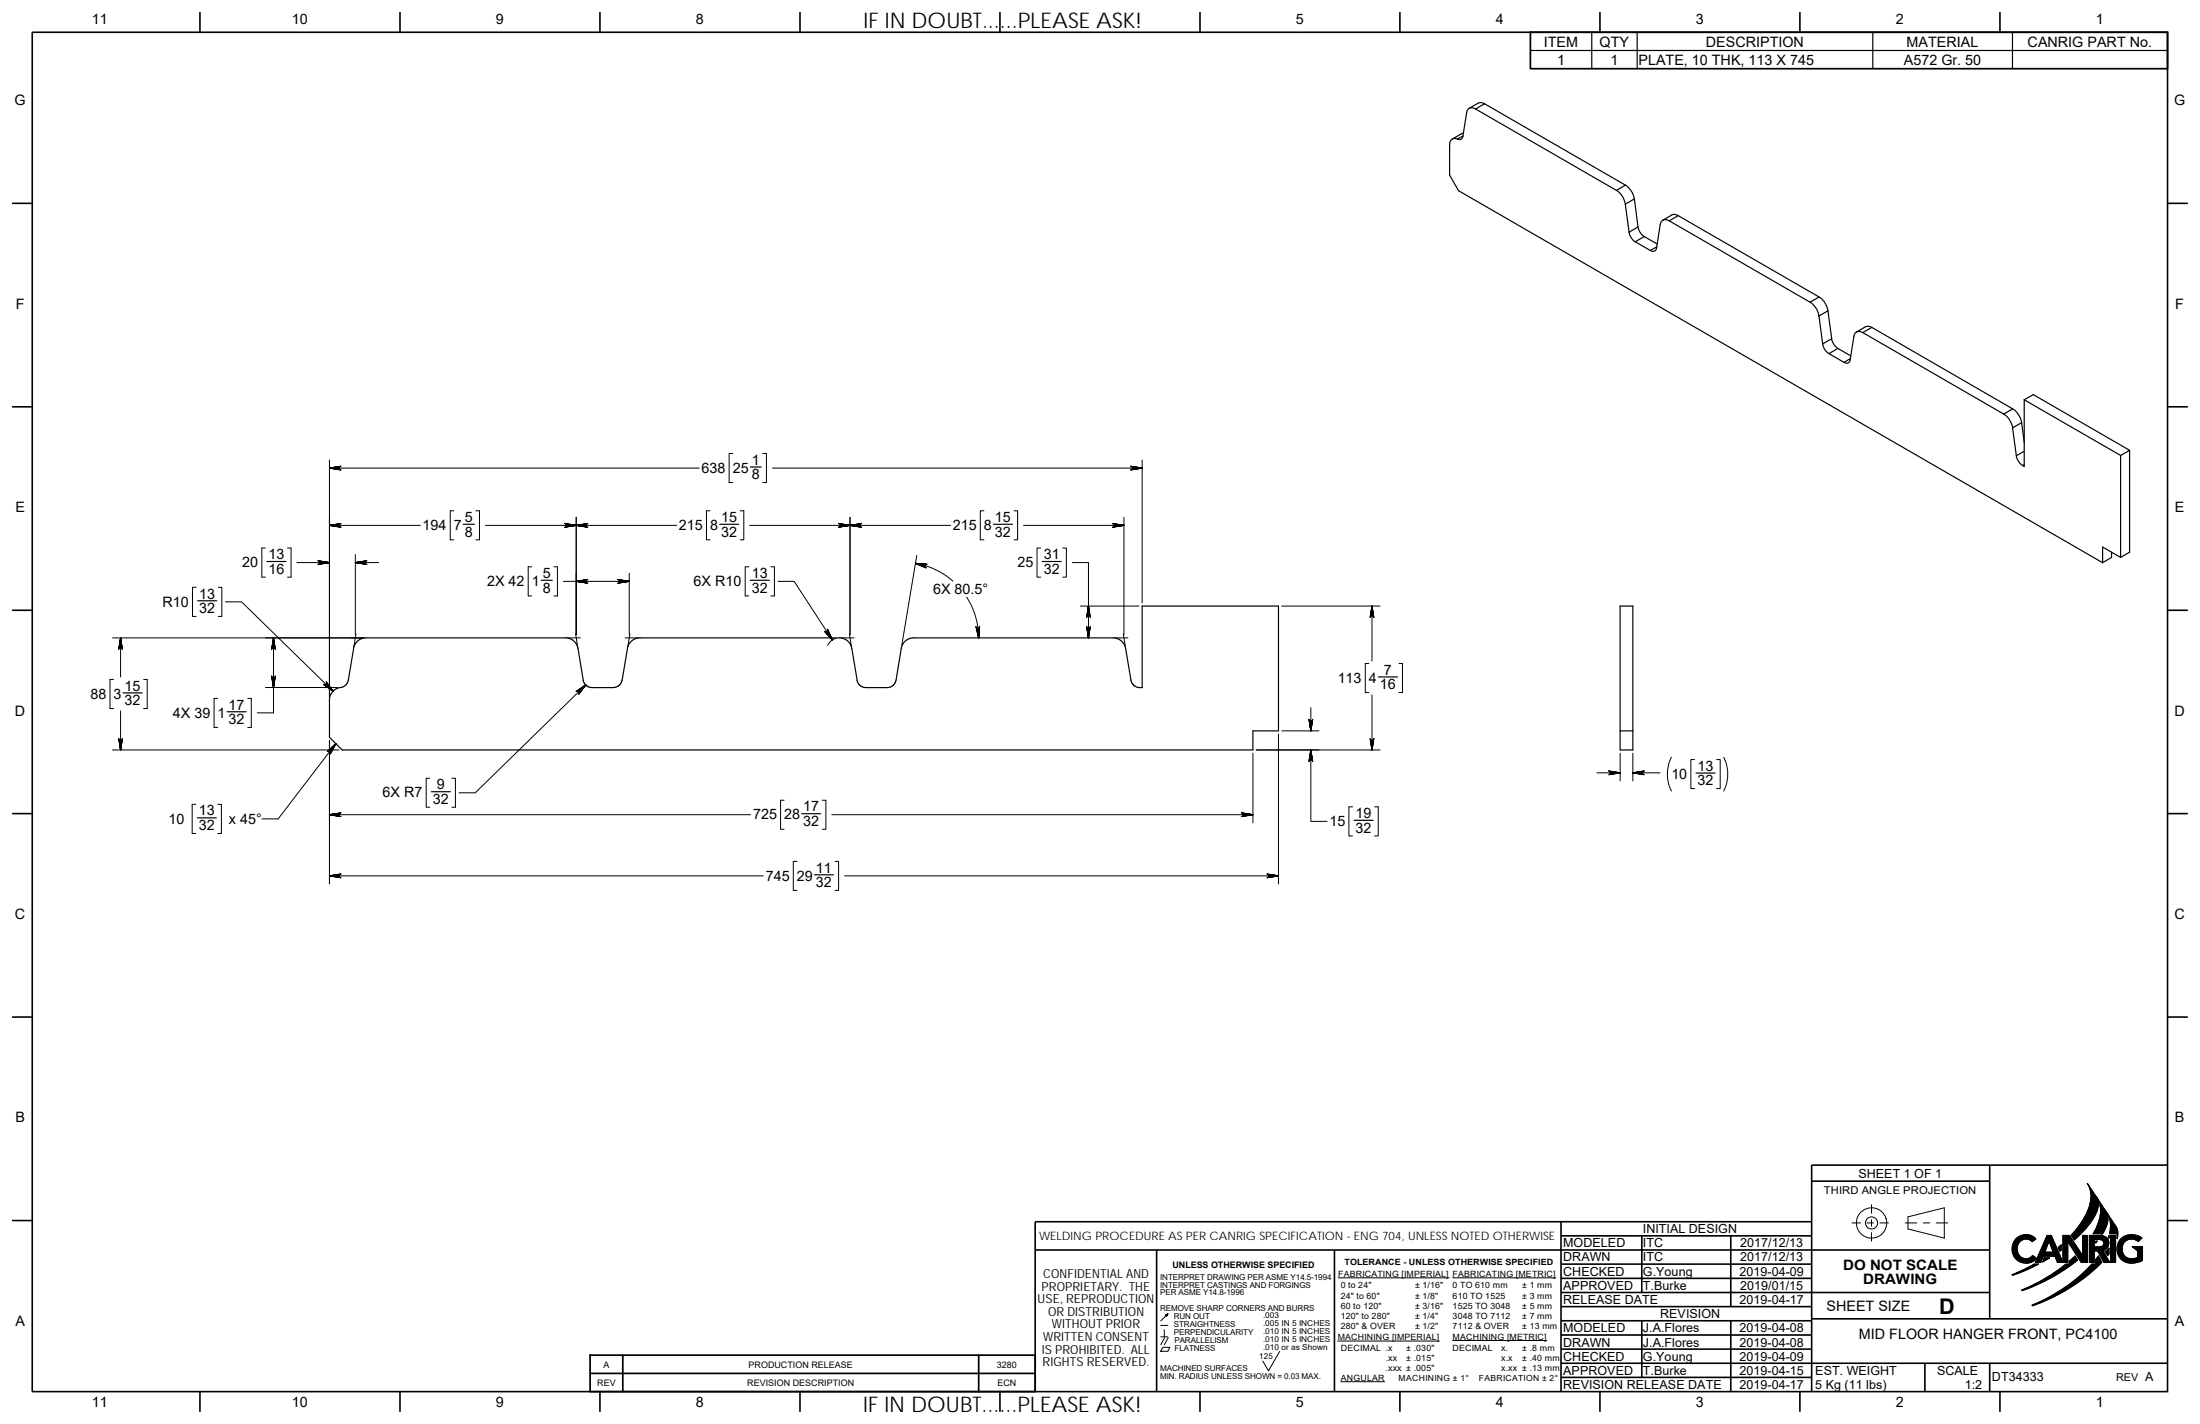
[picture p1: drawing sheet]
<svg xmlns="http://www.w3.org/2000/svg" width="432mm" height="279mm" viewBox="0 0 432 279" stroke-linecap="round" stroke-linejoin="round" font-family="sans-serif">
<g fill="none" stroke="#000" stroke-width=".32">
<path d="M6.3 6.3h419.1v266.7h-419.1zM39.2 2.4v3.9M78.5 2.4v3.9M117.8 2.4v3.9M157 2.4v3.9M196.3 2.4v3.9M235.5 2.4v3.9M274.8 2.4v3.9M314 2.4v3.9M353.3 2.4v3.9M392.5 2.4v3.9M2.4 39.9h3.9"/>
<path d="M425.4 39.9h4M2.4 79.8h3.9M425.4 79.8h4M2.4 119.7h3.9M425.4 119.7h4M6.3 139.7h.1M425.4 139.7h.1M2.4 159.6h3.9M425.4 159.6h4M2.4 199.6h3.9M425.4 199.6h4M2.4 239.5h3.9"/>
<path d="M306.4 239.7v33.3M355.6 231.8h34.9M355.6 239.7h-152.4v33.3M390.5 228.6v30.2M425.4 228.6h-69.8v44.4M425.4 239.5h4M203.2 245.3h187.3M227 245.3v27.7M261.9 245.3v27.7M306.4 248h49.2M306.4 242.5h49.2M306.4 250.8h49.2"/>
<path d="M306.4 256.4h49.2M306.4 259.1h49.2M306.4 253.6h84.1M322.2 242.5v11.1M322.2 259.1v11.2M339.7 259.1v13.9M339.7 242.5v13.9M355.6 258.8h69.8M39.2 273v4M78.5 273v4M117.8 273v4M157 273v4"/>
<path d="M196.3 273v4M235.5 273v4M274.8 273v4M306.4 270.3h49.2M306.4 267.5h119M306.4 261.9h49.2M306.4 264.7h49.2M314 273v4M353.3 273v4M377.8 267.5v5.5M390.5 267.5v5.5M392.5 273v4"/>
</g>
<g fill="none" stroke="#000" stroke-width=".2">
<path d="M64.7 90.3v46.4M64.7 91.8h72.5M143.8 89h-.7v5.7h.7M149.7 89h.7v5.7h-.7M151.6 91.8h72.6M224.2 90.3v28M38.5 115.2h-.7v5.7h.7M42.8 115.2h.7v5.7h-.7M44.2 118.1h3.2l18 17.5M52.1 107.5h-.7v5.7h.7M56.4 107.5h.7v5.7h-.7M58.3 110.4h6.4"/>
<path d="M64.7 103.1h17.8M69.7 110.4h4.6M69.7 108.8v15.7M89.1 100.2h-.7v5.7h.7M93.4 100.2h.7v5.7h-.7M95.3 103.1h37.5M104.4 111.2h-.7v5.7h.7M108.7 111.2h.7v5.7h-.7M110.6 114.1h12.9M113.1 101.5v23M123.5 112.5v12M139.4 100.2h-.7v5.7h.7"/>
<path d="M145.3 100.2h.7v5.7h-.7M147 111.2h-.7v5.7h.7M147.1 103.1h39.5M151.3 111.2h.7v5.7h-.7M152.7 114.1h3.2l7.5 11.5M166.8 101.5v23M179.7 110.5a14.6 14.6 0 0 1 7.3 3.5M179.9 109l-2.9 17.6M189.7 117.2a14.9 14.9 0 0 1 2.4 8M193.1 100.2h-.7v5.7h.7M199 100.2h.7v5.7h-.7M200.9 103.1h19.7"/>
<path d="M204.3 107.5h-.8v5.7h.8M208.6 107.5h.7v5.7h-.7M210.5 110.4h3.1v14.8M212 118.9h11.5M220.6 101.5v23M251.6 118.9h19.3M269.3 118.9v10.8M22.1 125.2h49.4M22.3 133.3h-.7v5.7h.7M23.7 139.5v7.7M23.7 125.2v7.6M28.2 133.3h.7v5.7h-.7"/>
<path d="M42.7 137h-.7v5.7h.7M48.6 137h.7v5.7h-.7M52.1 134.9h14.1M53.7 125.2v14.7h-3.2M69.9 124.4l-.5 2.5M111.3 125.2h2.6M113 124.4l.4 2.5M115 134.4l-21.7 21.2h-3.2M122.7 125.2h2.6M123.6 124.4l-.4 2.5M164.1 125.2l-1 .6-.6 .8M165 125.2h2.6"/>
<path d="M166.7 124.4l.4 2.5M218.8 125.2h2.6M220.5 124.4l.4 2.5M257.3 138.8v4.6M268.7 130.2h-.7v5.7h.7M269.3 136.4v10.8M274.6 130.2h.7v5.7h-.7M22.1 147.2h44.4M38.4 157.8h-.7v5.7h.7M42.8 157.8h.7v5.7h-.7M64.7 145.3v28.1M64.7 159.9h82.6"/>
<path d="M65.9 145.9l-11.3 14.8h-3.2M84.3 152.7h-.6v5.7h.6M88.7 152.7h.7v5.7h-.7M153.9 157h-.7v5.7h.7M161.4 157h.7v5.7h-.7M163.3 159.9h82.6M245.9 147.8v13.6M246.5 147.2h24.4M250.9 144v29.4M251.6 143.4h7.3M257.3 147.2v14h3.2M265.5 158.3h-.7v5.7h.7"/>
<path d="M269.8 158.3h.7v5.7h-.7M313.4 151.6h4.6M318 147.8v5.4M320.5 147.8v5.4M320.5 151.6h5.3M328 148.6a7.4 7.4 0 0 0 0 6.6M332.6 149h-.7v5.7h.7M336.9 149h.7v5.7h-.7M338.3 148.6a7.4 7.4 0 0 1 0 6.6M64.7 171.9h85.1M156.4 169h-.7v5.7h.7M163.9 169h.7v5.7h-.7"/>
<path d="M165.8 171.9h85.1M363.5 239.9h1.7M366.4 239.9h1.3M367.3 236.4v1.6M367.3 239.3v1.3M369 239.9h1.6M374 239.9h2.2M374.5 238.8l7.1-1.8v5.9l-7.1-1.8zM377.5 239.9h1.3M380 239.9h2.3M409.7 232.2l1.8 2.7 .3 .7a4.5 4.5 0 0 1-1.1 3.7l-1.3 1.7-2.3 2.3-.6-.9a13.7 13.7 0 0 0 3.9-7.3 4.5 4.5 0 0 0-.7-2.9zM411.5 234.9l1.9 2.8a4 4 0 0 1-.8 4.4h-1.8a7.6 7.6 0 0 0 1.1-6.4z"/>
<path d="M413.5 238l1.9 2.7a2.76 2.76 0 0 1 .1 2.3v-.9h-1.5a5.2 5.2 0 0 0-.5-4.1zM229.2 257.8l-1.4 1.4M262.7 250.7h21.7M285.1 250.7h20.3M367.3 241.9v1.6M394.9 250.1l4.3-2.1h.9l-3.3 1.6-1.8 .6zM395.5 243.3a2.95 2.95 0 0 1 2.9-1l.6 .3 .6 .5-.7 .5-.7-.4h-.9l-.6 .2-.5 .5a2.2 2.2 0 0 0 0 2.3l.5 .5 .6 .3 1-.1 .6-.6 .8 .6a2.72 2.72 0 0 1-3.1 .7 2.72 2.72 0 0 1-1.7-2.6l.1-.7zM396.8 253.1a35.2 35.2 0 0 0 8.7-5.1h.6v-.6l1.2-1 .5 .8a36.6 36.6 0 0 1-10.9 6zM398.8 256.1a32.9 32.9 0 0 0 11.8-8.1h.7a1.97 1.97 0 0 1 .6-1.6l.6 1.3a35.8 35.8 0 0 1-13.6 8.5zM401.2 246.8h1.1l-1.4 .8zM401.8 242.4h.8l2.3 5.3v-5.3h1.3l2.5 3.9v-3.9h1v5.3h-1.2l-2.6-4.1-.1 4.1h-2l-.5-1.2h-2.3l-.5 1.2h-1zM402.2 243.5l.8 2.2h-1.7z"/>
<path d="M404 244.8l.6-.5v1l-.3 .2zM410.1 242.4h2.5l.6 .2 .4 .4 .3 .6-.1 1-.5 .5-.6 .3 1.4 2.3h-1.2l-1.2-2.3h-.7v2.3h-.9zM411 243.2l1.6 .2 .3 .4-.1 .5-.6 .3h-1.2zM411.3 243.5h.3l-.3 .4zM413.2 245.6l.7-.7v1.1l-.2 .4zM413.9 242.4v.5l-.1-.1zM414.3 242.4h.9v5.3h-.9zM419.7 243.6a2.01 2.01 0 0 0-2.1-.4l-.7 .6a2.14 2.14 0 0 0 0 2.5l.5 .4 .5 .3h.8l.8-.3 .1-1.3-1.1-.8h2M420.4 242.9a2.93 2.93 0 0 0-3.7-.2 2.93 2.93 0 0 0-.9 3.6l.7 1a2.66 2.66 0 0 0 1.9 .5l1.3-.1 .8-.4M227.8 260.1h1.4M227.8 262.3h1.4M228.2 264.4h1.4l-.4 .7h-1.4z"/>
<path d="M228.5 260.9v1.4M228.6 262.5l-.8 1.3M229.3 262.5l-.8 1.3M251.2 265.2l-2.2 3.8-1.1-1.9M262.6 263.1h19.9M263.2 271.1h8.6M285.1 263h18.5"/>
<circle cx="367.3" cy="240" r="1.19"/>
<circle cx="367.3" cy="240" r="2.98"/>
</g>
<g fill="#000" stroke="#000" stroke-width=".2">
<path d="M213.6 118.9l.4 2.3zM269.3 118.9l-.4 2.3zM214 122.9l-.4 2.3zM243.6 160.2l2.3-.3zM268.9 144.9l.4 2.3zM315.7 152l2.3-.4zM320.5 151.6l2.3 .4z"/>
<path d="M64.7 91.8l2.3-.3z" fill-rule="evenodd"/>
<path d="M64.7 91.8l2.1-.3z" fill-rule="evenodd"/>
<path d="M64.7 91.8l2-.2z" fill-rule="evenodd"/>
<path d="M64.7 91.8l2-.1-.1 .1z" fill-rule="evenodd"/>
<path d="M64.7 91.8h1.9v.1z" fill-rule="evenodd"/>
<path d="M64.7 91.8l1.9 .1 .1 .1z" fill-rule="evenodd"/>
<path d="M64.7 91.8l2 .3z" fill-rule="evenodd"/>
<path d="M64.7 91.8l2.1 .4z" fill-rule="evenodd"/>
<path d="M64.7 91.8l2.3 .4z" fill-rule="evenodd"/>
<path d="M221.9 92.2l2.3-.4z" fill-rule="evenodd"/>
<path d="M222 92.2l2.2-.4z" fill-rule="evenodd"/>
<path d="M222.2 92l2-.2-2.1 .3z" fill-rule="evenodd"/>
<path d="M222.3 91.9l1.9-.1-2 .2z" fill-rule="evenodd"/>
<path d="M222.3 91.8h1.9l-1.9 .1z" fill-rule="evenodd"/>
<path d="M222.2 91.7l2 .1h-1.9z" fill-rule="evenodd"/>
<path d="M222.1 91.6l2.1 .2z" fill-rule="evenodd"/>
<path d="M222 91.5l2.2 .3z" fill-rule="evenodd"/>
<path d="M221.9 91.5l2.3 .3z" fill-rule="evenodd"/>
<path d="M62.4 110l2.3 .4z" fill-rule="evenodd"/>
<path d="M62.5 110l2.2 .4z" fill-rule="evenodd"/>
<path d="M62.6 110.1l2.1 .3z" fill-rule="evenodd"/>
<path d="M62.7 110.2l2 .2-2-.1z" fill-rule="evenodd"/>
<path d="M62.7 110.3l2 .1h-2z" fill-rule="evenodd"/>
<path d="M62.7 110.4h2l-2 .2z" fill-rule="evenodd"/>
<path d="M62.6 110.7l2.1-.3z" fill-rule="evenodd"/>
<path d="M62.5 110.7l2.2-.3z" fill-rule="evenodd"/>
<path d="M62.4 110.8l2.3-.4z" fill-rule="evenodd"/>
<path d="M64.7 103.1l2.3 .4z" fill-rule="evenodd"/>
<path d="M64.7 103.1l2.1 .3z" fill-rule="evenodd"/>
<path d="M64.7 103.1l2 .3z" fill-rule="evenodd"/>
<path d="M64.7 103.1h1.9l.1 .2z" fill-rule="evenodd"/>
<path d="M64.7 103.1l1.9-.1v.1z" fill-rule="evenodd"/>
<path d="M64.7 103.1l2-.2-.1 .1z" fill-rule="evenodd"/>
<path d="M64.7 103.1l2-.3z" fill-rule="evenodd"/>
<path d="M64.7 103.1l2.1-.4z" fill-rule="evenodd"/>
<path d="M64.7 103.1l2.3-.4z" fill-rule="evenodd"/>
<path d="M69.7 110.4l2.3 .4z" fill-rule="evenodd"/>
<path d="M69.7 110.4l2.2 .3z" fill-rule="evenodd"/>
<path d="M69.7 110.4l2.1 .3z" fill-rule="evenodd"/>
<path d="M69.7 110.4h2v.2z" fill-rule="evenodd"/>
<path d="M69.7 110.4l2-.1v.1z" fill-rule="evenodd"/>
<path d="M69.7 110.4l2-.2v.1z" fill-rule="evenodd"/>
<path d="M69.7 110.4l2.1-.3z" fill-rule="evenodd"/>
<path d="M69.7 110.4l2.2-.4z" fill-rule="evenodd"/>
<path d="M69.7 110.4l2.3-.4z" fill-rule="evenodd"/>
<path d="M113.1 103.1l2.3-.4z" fill-rule="evenodd"/>
<path d="M113.1 103.1l2.2-.4z" fill-rule="evenodd"/>
<path d="M113.1 103.1l2-.3z" fill-rule="evenodd"/>
<path d="M113.1 103.1l2-.2-.1 .1z" fill-rule="evenodd"/>
<path d="M113.1 103.1l1.9-.1v.1z" fill-rule="evenodd"/>
<path d="M113.1 103.1h1.9l.1 .2z" fill-rule="evenodd"/>
<path d="M113.1 103.1l2 .3z" fill-rule="evenodd"/>
<path d="M113.1 103.1l2.2 .3z" fill-rule="evenodd"/>
<path d="M113.1 103.1l2.3 .4z" fill-rule="evenodd"/>
<path d="M110.8 102.7l2.3 .4z" fill-rule="evenodd"/>
<path d="M110.9 102.7l2.2 .4z" fill-rule="evenodd"/>
<path d="M111 102.8l2.1 .3z" fill-rule="evenodd"/>
<path d="M111.1 102.9l2 .2-1.9-.1z" fill-rule="evenodd"/>
<path d="M111.2 103l1.9 .1h-1.9z" fill-rule="evenodd"/>
<path d="M111.2 103.1h1.9l-2 .2z" fill-rule="evenodd"/>
<path d="M111.1 103.3l2-.2-2.1 .3z" fill-rule="evenodd"/>
<path d="M110.9 103.4l2.2-.3z" fill-rule="evenodd"/>
<path d="M110.8 103.5l2.3-.4z" fill-rule="evenodd"/>
<path d="M113.1 114.1l2.3 .3z" fill-rule="evenodd"/>
<path d="M113.1 114.1l2.2 .3z" fill-rule="evenodd"/>
<path d="M113.1 114.1l2 .2z" fill-rule="evenodd"/>
<path d="M113.1 114.1h1.9l.1 .2z" fill-rule="evenodd"/>
<path d="M113.1 114.1l1.9-.1v.1z" fill-rule="evenodd"/>
<path d="M113.1 114.1l2-.2-.1 .1z" fill-rule="evenodd"/>
<path d="M113.1 114.1l2-.3z" fill-rule="evenodd"/>
<path d="M113.1 114.1l2.2-.4z" fill-rule="evenodd"/>
<path d="M113.1 114.1l2.3-.4z" fill-rule="evenodd"/>
<path d="M121.2 113.7l2.3 .4z" fill-rule="evenodd"/>
<path d="M121.3 113.7l2.2 .4z" fill-rule="evenodd"/>
<path d="M121.5 113.8l2 .3z" fill-rule="evenodd"/>
<path d="M121.5 113.9l2 .2-1.9-.1z" fill-rule="evenodd"/>
<path d="M121.6 114l1.9 .1h-1.9z" fill-rule="evenodd"/>
<path d="M121.6 114.1h1.9l-2 .2z" fill-rule="evenodd"/>
<path d="M121.5 114.3l2-.2-2 .2z" fill-rule="evenodd"/>
<path d="M121.3 114.4l2.2-.3z" fill-rule="evenodd"/>
<path d="M121.2 114.4l2.3-.3z" fill-rule="evenodd"/>
<path d="M164.5 103.5l2.3-.4z" fill-rule="evenodd"/>
<path d="M164.7 103.4l2.1-.3z" fill-rule="evenodd"/>
<path d="M164.9 103.3l1.9-.2-2 .3z" fill-rule="evenodd"/>
<path d="M164.9 103.1h1.9l-1.9 .2z" fill-rule="evenodd"/>
<path d="M164.9 103l1.9 .1h-1.9z" fill-rule="evenodd"/>
<path d="M164.9 102.9l1.9 .2-1.9-.1z" fill-rule="evenodd"/>
<path d="M164.8 102.8l2 .3z" fill-rule="evenodd"/>
<path d="M164.7 102.7l2.1 .4z" fill-rule="evenodd"/>
<path d="M164.5 102.7l2.3 .4z" fill-rule="evenodd"/>
<path d="M166.8 103.1l2.3-.4z" fill-rule="evenodd"/>
<path d="M166.8 103.1l2.2-.4z" fill-rule="evenodd"/>
<path d="M166.8 103.1l2.1-.3z" fill-rule="evenodd"/>
<path d="M166.8 103.1l2-.2v.1z" fill-rule="evenodd"/>
<path d="M166.8 103.1l2-.1v.1z" fill-rule="evenodd"/>
<path d="M166.8 103.1h2v.2z" fill-rule="evenodd"/>
<path d="M166.8 103.1l2.1 .3z" fill-rule="evenodd"/>
<path d="M166.8 103.1l2.2 .3z" fill-rule="evenodd"/>
<path d="M166.8 103.1l2.3 .4z" fill-rule="evenodd"/>
<path d="M179.7 110.5l2.1 .9z" fill-rule="evenodd"/>
<path d="M179.7 110.5l2 .9z" fill-rule="evenodd"/>
<path d="M179.7 110.5l1.9 .7v.1z" fill-rule="evenodd"/>
<path d="M179.7 110.5l1.9 .7z" fill-rule="evenodd"/>
<path d="M179.7 110.5l1.9 .4-.1 .2z" fill-rule="evenodd"/>
<path d="M179.7 110.5l2 .3-.1 .1z" fill-rule="evenodd"/>
<path d="M179.7 110.5l2 .2z" fill-rule="evenodd"/>
<path d="M179.7 110.5l2.2 .2z" fill-rule="evenodd"/>
<path d="M179.7 110.5l2.3 .2z" fill-rule="evenodd"/>
<path d="M213.6 118.9l.4 2.2z" fill-rule="evenodd"/>
<path d="M213.6 118.9l.3 2.1z" fill-rule="evenodd"/>
<path d="M213.6 118.9l.2 2-.1-.1z" fill-rule="evenodd"/>
<path d="M213.6 118.9l.1 1.9h-.1z" fill-rule="evenodd"/>
<path d="M213.6 118.9v1.9l-.1 .1z" fill-rule="evenodd"/>
<path d="M213.6 118.9l-.2 2.1z" fill-rule="evenodd"/>
<path d="M213.6 118.9l-.3 2.2z" fill-rule="evenodd"/>
<path d="M213.6 118.9l-.3 2.3z" fill-rule="evenodd"/>
<path d="M218.3 103.5l2.3-.4z" fill-rule="evenodd"/>
<path d="M218.4 103.4l2.2-.3z" fill-rule="evenodd"/>
<path d="M218.6 103.3l2-.2-2.1 .3z" fill-rule="evenodd"/>
<path d="M218.7 103.1h1.9l-2 .2z" fill-rule="evenodd"/>
<path d="M218.7 103l1.9 .1h-1.9z" fill-rule="evenodd"/>
<path d="M218.6 102.9l2 .2-1.9-.1z" fill-rule="evenodd"/>
<path d="M218.5 102.8l2.1 .3z" fill-rule="evenodd"/>
<path d="M218.4 102.7l2.2 .4z" fill-rule="evenodd"/>
<path d="M218.3 102.7l2.3 .4z" fill-rule="evenodd"/>
<path d="M269.3 118.9l.4 2.3z" fill-rule="evenodd"/>
<path d="M269.3 118.9l.3 2.2z" fill-rule="evenodd"/>
<path d="M269.3 118.9l.3 2.1z" fill-rule="evenodd"/>
<path d="M269.3 118.9l.2 2-.2-.1z" fill-rule="evenodd"/>
<path d="M269.3 118.9v1.9h-.1z" fill-rule="evenodd"/>
<path d="M269.3 118.9l-.1 1.9-.1 .1z" fill-rule="evenodd"/>
<path d="M269.3 118.9l-.3 2.1z" fill-rule="evenodd"/>
<path d="M269.3 118.9l-.4 2.2z" fill-rule="evenodd"/>
<path d="M23.7 125.2l.3 2.2z" fill-rule="evenodd"/>
<path d="M23.7 125.2l.3 2.1z" fill-rule="evenodd"/>
<path d="M23.7 125.2l.2 2z" fill-rule="evenodd"/>
<path d="M23.7 125.2l.2 1.9h-.2z" fill-rule="evenodd"/>
<path d="M23.7 125.2v1.9h-.1z" fill-rule="evenodd"/>
<path d="M23.7 125.2l-.1 1.9h-.1z" fill-rule="evenodd"/>
<path d="M23.7 125.2l-.3 2z" fill-rule="evenodd"/>
<path d="M23.7 125.2l-.4 2.1z" fill-rule="evenodd"/>
<path d="M23.7 125.2l-.4 2.2z" fill-rule="evenodd"/>
<path d="M53.7 125.2l-.4 2.2z" fill-rule="evenodd"/>
<path d="M53.7 125.2l-.4 2.1z" fill-rule="evenodd"/>
<path d="M53.7 125.2l-.3 2z" fill-rule="evenodd"/>
<path d="M53.7 125.2l-.1 1.9h-.1z" fill-rule="evenodd"/>
<path d="M53.7 125.2v1.9h-.1z" fill-rule="evenodd"/>
<path d="M53.7 125.2l.1 1.9h-.1z" fill-rule="evenodd"/>
<path d="M53.7 125.2l.3 2z" fill-rule="evenodd"/>
<path d="M53.7 125.2l.3 2.1z" fill-rule="evenodd"/>
<path d="M53.7 125.2l.4 2.2z" fill-rule="evenodd"/>
<path d="M53.3 132.6l.4 2.3z" fill-rule="evenodd"/>
<path d="M53.3 132.7l.4 2.2z" fill-rule="evenodd"/>
<path d="M53.4 132.8l.3 2.1z" fill-rule="evenodd"/>
<path d="M53.5 132.9l.1 .1 .1 1.9z" fill-rule="evenodd"/>
<path d="M53.6 133h.1v1.9z" fill-rule="evenodd"/>
<path d="M53.7 133l.1-.1-.1 2z" fill-rule="evenodd"/>
<path d="M53.8 132.9l.2-.1-.3 2.1z" fill-rule="evenodd"/>
<path d="M54 132.7l-.3 2.2z" fill-rule="evenodd"/>
<path d="M54.1 132.6l-.4 2.3z" fill-rule="evenodd"/>
<path d="M64 133.8l1.4 1.8z" fill-rule="evenodd"/>
<path d="M64.1 133.9l1.3 1.7z" fill-rule="evenodd"/>
<path d="M64.1 134l1.3 1.6z" fill-rule="evenodd"/>
<path d="M64.1 134.1l1.3 1.5-1.3-1.4z" fill-rule="evenodd"/>
<path d="M64 134.3l.1-.1 1.3 1.4z" fill-rule="evenodd"/>
<path d="M63.8 134.4l.2-.1 1.4 1.3z" fill-rule="evenodd"/>
<path d="M63.7 134.4l1.7 1.2z" fill-rule="evenodd"/>
<path d="M63.6 134.4l1.8 1.2z" fill-rule="evenodd"/>
<path d="M63.5 134.3l1.9 1.3z" fill-rule="evenodd"/>
<path d="M113.1 135.7l1.9-1.3z" fill-rule="evenodd"/>
<path d="M113.2 135.7l1.8-1.3z" fill-rule="evenodd"/>
<path d="M113.3 135.6l1.7-1.2z" fill-rule="evenodd"/>
<path d="M113.4 135.6l1.6-1.2-1.5 1.3z" fill-rule="evenodd"/>
<path d="M113.5 135.7l1.5-1.3-1.4 1.4z" fill-rule="evenodd"/>
<path d="M115 134.4l-1.3 1.5-.1-.1z" fill-rule="evenodd"/>
<path d="M115 134.4l-1.3 1.6z" fill-rule="evenodd"/>
<path d="M115 134.4l-1.4 1.7z" fill-rule="evenodd"/>
<path d="M115 134.4l-1.4 1.8z" fill-rule="evenodd"/>
<path d="M161.8 123.9l1.6 1.7z" fill-rule="evenodd"/>
<path d="M161.9 123.9l1.5 1.7z" fill-rule="evenodd"/>
<path d="M162 124l1.4 1.6z" fill-rule="evenodd"/>
<path d="M162.1 124h.2l1.1 1.6z" fill-rule="evenodd"/>
<path d="M162.3 124l.1-.1 1 1.7z" fill-rule="evenodd"/>
<path d="M162.4 123.8l1 1.8-1-1.7z" fill-rule="evenodd"/>
<path d="M162.5 123.7l.9 1.9z" fill-rule="evenodd"/>
<path d="M162.5 123.6l.9 2z" fill-rule="evenodd"/>
<path d="M162.4 123.4l1 2.2z" fill-rule="evenodd"/>
<path d="M192.3 122.9l-.2 2.3z" fill-rule="evenodd"/>
<path d="M192.3 123l-.2 2.2z" fill-rule="evenodd"/>
<path d="M192.2 123.1l-.1 2.1z" fill-rule="evenodd"/>
<path d="M192 123.2h.1v2z" fill-rule="evenodd"/>
<path d="M191.9 123.2h.1l.1 2z" fill-rule="evenodd"/>
<path d="M191.7 123.2h.2l.2 2z" fill-rule="evenodd"/>
<path d="M191.6 123.1l.5 2.1z" fill-rule="evenodd"/>
<path d="M191.6 123l.5 2.2z" fill-rule="evenodd"/>
<path d="M191.5 122.9l.6 2.3z" fill-rule="evenodd"/>
<path d="M213.3 122.9l.3 2.3z" fill-rule="evenodd"/>
<path d="M213.3 123l.3 2.2z" fill-rule="evenodd"/>
<path d="M213.4 123.1l.2 2.1z" fill-rule="evenodd"/>
<path d="M213.5 123.2h.1v2z" fill-rule="evenodd"/>
<path d="M213.6 123.2h.1l-.1 2z" fill-rule="evenodd"/>
<path d="M213.7 123.2h.1l-.2 2z" fill-rule="evenodd"/>
<path d="M213.8 123.2l.1-.1-.3 2.1z" fill-rule="evenodd"/>
<path d="M214 123l-.4 2.2z" fill-rule="evenodd"/>
<path d="M23.3 144.9l.4 2.3z" fill-rule="evenodd"/>
<path d="M23.3 145l.4 2.2z" fill-rule="evenodd"/>
<path d="M23.4 145.1l.3 2.1z" fill-rule="evenodd"/>
<path d="M23.5 145.2h.1l.1 2z" fill-rule="evenodd"/>
<path d="M23.6 145.2h.1v2z" fill-rule="evenodd"/>
<path d="M23.7 145.2h.2l-.2 2z" fill-rule="evenodd"/>
<path d="M23.9 145.1l-.2 2.1z" fill-rule="evenodd"/>
<path d="M24 145l-.3 2.2z" fill-rule="evenodd"/>
<path d="M24 144.9l-.3 2.3z" fill-rule="evenodd"/>
<path d="M64.7 159.9l2.3-.4z" fill-rule="evenodd"/>
<path d="M64.7 159.9l2.1-.4z" fill-rule="evenodd"/>
<path d="M64.7 159.9l2-.3z" fill-rule="evenodd"/>
<path d="M64.7 159.9l2-.2-.1 .1z" fill-rule="evenodd"/>
<path d="M64.7 159.9l1.9-.1v.1z" fill-rule="evenodd"/>
<path d="M64.7 159.9h1.9l.1 .1z" fill-rule="evenodd"/>
<path d="M64.7 159.9l2 .2z" fill-rule="evenodd"/>
<path d="M64.7 159.9l2.1 .3z" fill-rule="evenodd"/>
<path d="M64.7 159.9l2.3 .3z" fill-rule="evenodd"/>
<path d="M65.9 145.9l-1.1 2.1z" fill-rule="evenodd"/>
<path d="M65.9 145.9l-1 1.9z" fill-rule="evenodd"/>
<path d="M65.9 145.9l-1 1.8z" fill-rule="evenodd"/>
<path d="M65.9 145.9l-1 1.7-.1-.1z" fill-rule="evenodd"/>
<path d="M65.9 145.9l-1.1 1.6-.1-.1z" fill-rule="evenodd"/>
<path d="M65.9 145.9l-1.2 1.5h-.1z" fill-rule="evenodd"/>
<path d="M64.5 147.4l1.4-1.5z" fill-rule="evenodd"/>
<path d="M64.3 147.4l1.6-1.5z" fill-rule="evenodd"/>
<path d="M64.2 147.5l1.7-1.6z" fill-rule="evenodd"/>
<path d="M243.8 160.2l2.1-.3z" fill-rule="evenodd"/>
<path d="M243.9 160l2-.1-2 .2z" fill-rule="evenodd"/>
<path d="M244 159.9h1.9l-2 .1z" fill-rule="evenodd"/>
<path d="M244 159.8l1.9 .1h-1.9z" fill-rule="evenodd"/>
<path d="M243.9 159.7l2 .2-1.9-.1z" fill-rule="evenodd"/>
<path d="M243.9 159.6l2 .3z" fill-rule="evenodd"/>
<path d="M243.8 159.5l2.1 .4z" fill-rule="evenodd"/>
<path d="M243.6 159.5l2.3 .4z" fill-rule="evenodd"/>
<path d="M257.3 147.2l.4 2.2z" fill-rule="evenodd"/>
<path d="M257.3 147.2l.3 2.1z" fill-rule="evenodd"/>
<path d="M257.3 147.2l.3 2z" fill-rule="evenodd"/>
<path d="M257.3 147.2l.2 1.9h-.2z" fill-rule="evenodd"/>
<path d="M257.3 147.2v1.9h-.1z" fill-rule="evenodd"/>
<path d="M257.3 147.2l-.1 1.9h-.1z" fill-rule="evenodd"/>
<path d="M257.3 147.2l-.3 2z" fill-rule="evenodd"/>
<path d="M257.3 147.2l-.4 2.1z" fill-rule="evenodd"/>
<path d="M257.3 147.2l-.4 2.2z" fill-rule="evenodd"/>
<path d="M256.9 141.1l.4 2.3z" fill-rule="evenodd"/>
<path d="M256.9 141.2l.4 2.2z" fill-rule="evenodd"/>
<path d="M257 141.4l.3 2z" fill-rule="evenodd"/>
<path d="M257.1 141.4l.1 .1 .1 1.9z" fill-rule="evenodd"/>
<path d="M257.2 141.5h.1v1.9z" fill-rule="evenodd"/>
<path d="M257.3 141.5l.2-.1-.2 2z" fill-rule="evenodd"/>
<path d="M257.5 141.4h.1l-.3 2z" fill-rule="evenodd"/>
<path d="M257.6 141.2l-.3 2.2z" fill-rule="evenodd"/>
<path d="M257.7 141.1l-.4 2.3z" fill-rule="evenodd"/>
<path d="M268.9 145l.4 2.2z" fill-rule="evenodd"/>
<path d="M269 145.1l.3 2.1z" fill-rule="evenodd"/>
<path d="M269.1 145.2h.1l.1 2z" fill-rule="evenodd"/>
<path d="M269.2 145.2h.1v2z" fill-rule="evenodd"/>
<path d="M269.3 145.2h.2l-.2 2z" fill-rule="evenodd"/>
<path d="M269.5 145.2l.1-.1-.3 2.1z" fill-rule="evenodd"/>
<path d="M269.6 145l-.3 2.2z" fill-rule="evenodd"/>
<path d="M269.7 144.9l-.4 2.3z" fill-rule="evenodd"/>
<path d="M315.8 152l2.2-.4z" fill-rule="evenodd"/>
<path d="M316 151.8l2-.2-2.1 .3z" fill-rule="evenodd"/>
<path d="M316.1 151.7l1.9-.1-2 .2z" fill-rule="evenodd"/>
<path d="M316.1 151.6h1.9l-1.9 .1z" fill-rule="evenodd"/>
<path d="M316 151.5l2 .1h-1.9z" fill-rule="evenodd"/>
<path d="M315.9 151.4l2.1 .2z" fill-rule="evenodd"/>
<path d="M315.8 151.3l2.2 .3z" fill-rule="evenodd"/>
<path d="M315.7 151.3l2.3 .3z" fill-rule="evenodd"/>
<path d="M320.5 151.6l2.3-.3z" fill-rule="evenodd"/>
<path d="M320.5 151.6l2.1-.3z" fill-rule="evenodd"/>
<path d="M320.5 151.6l2-.2z" fill-rule="evenodd"/>
<path d="M320.5 151.6l2-.1-.1 .1z" fill-rule="evenodd"/>
<path d="M320.5 151.6h1.9v.1z" fill-rule="evenodd"/>
<path d="M320.5 151.6l1.9 .1 .1 .1z" fill-rule="evenodd"/>
<path d="M320.5 151.6l2 .3z" fill-rule="evenodd"/>
<path d="M320.5 151.6l2.1 .4z" fill-rule="evenodd"/>
<path d="M64.7 171.9l2.3-.4z" fill-rule="evenodd"/>
<path d="M64.7 171.9l2.1-.4z" fill-rule="evenodd"/>
<path d="M64.7 171.9l2-.3z" fill-rule="evenodd"/>
<path d="M64.7 171.9l2-.2-.1 .1z" fill-rule="evenodd"/>
<path d="M64.7 171.9l1.9-.1v.1z" fill-rule="evenodd"/>
<path d="M64.7 171.9h1.9l.1 .1z" fill-rule="evenodd"/>
<path d="M64.7 171.9l2 .2z" fill-rule="evenodd"/>
<path d="M64.7 171.9l2.1 .3z" fill-rule="evenodd"/>
<path d="M64.7 171.9l2.3 .3z" fill-rule="evenodd"/>
<path d="M248.6 172.2l2.3-.3z" fill-rule="evenodd"/>
<path d="M248.8 172.2l2.1-.3z" fill-rule="evenodd"/>
<path d="M248.9 172l2-.1-2 .2z" fill-rule="evenodd"/>
<path d="M249 171.9h1.9l-2 .1z" fill-rule="evenodd"/>
<path d="M249 171.8l1.9 .1h-1.9z" fill-rule="evenodd"/>
<path d="M248.9 171.7l2 .2-1.9-.1z" fill-rule="evenodd"/>
<path d="M248.9 171.6l2 .3z" fill-rule="evenodd"/>
<path d="M248.8 171.5l2.1 .4z" fill-rule="evenodd"/>
<path d="M248.6 171.5l2.3 .4z" fill-rule="evenodd"/>
<path d="M409.7 232.2l1.9 2.8a3.5 3.5 0 0 1-.5 3.7l-1.9 2.5-2.1 2.1-.6-.9a13.9 13.9 0 0 0 3.9-7.2 4.5 4.5 0 0 0-.7-3z" fill-rule="evenodd"/>
<path d="M228.9 258l.3-.2z" fill-rule="evenodd"/>
<path d="M228.7 258l.5-.2z" fill-rule="evenodd"/>
<path d="M228.9 258.1l.3-.3-.2 .3z" fill-rule="evenodd"/>
<path d="M229.2 257.8l-.2 .5z" fill-rule="evenodd"/>
<path d="M394.9 250.1l4.3-2.1h.9l-4.1 1.9-1 .3z" fill-rule="evenodd"/>
<path d="M395.8 243a2.65 2.65 0 0 1 3.8 .1l-.7 .5a1.77 1.77 0 0 0-2.3-.2 1.77 1.77 0 0 0-.6 2.2 1.66 1.66 0 0 0 1.2 1.3 1.66 1.66 0 0 0 1.7-.6l.8 .6a2.78 2.78 0 0 1-4 .1 2.78 2.78 0 0 1 .1-4z" fill-rule="evenodd"/>
<path d="M398.8 256.1l2.6-1.2 2.3-1.3a27.7 27.7 0 0 0 5.4-4l1.5-1.6h.7v-.9l.6-.7 .6 1.3a35.8 35.8 0 0 1-13.6 8.5z" fill-rule="evenodd"/>
<path d="M401.8 242.4l-2.3 5.3h1l.5-1.2h2.3l.5 1.2h1.1l-2.3-5.3zM402.2 243.5l.8 2.2h-1.7z" fill-rule="evenodd"/>
<path d="M401.2 246.8h1.1l-1.4 .8z" fill-rule="evenodd"/>
<path d="M404.1 244.6l.5-.3v1l-.3 .2-.3-.7z" fill-rule="evenodd"/>
<path d="M396.8 253.1l2.3-1 2.5-1.4 3.9-2.7h.6v-.6l1.2-1 .5 .8a37 37 0 0 1-10.9 6z" fill-rule="evenodd"/>
<path d="M404.9 242.4h1.3l2.5 3.9v-3.9h1v5.3h-1.2l-2.6-4.1-.1 4.1h-.9z" fill-rule="evenodd"/>
<path d="M411.3 243.5h.3l-.3 .4z" fill-rule="evenodd"/>
<path d="M411.6 235l1.8 2.7a4.2 4.2 0 0 1-.8 4.4h-1.8a7.7 7.7 0 0 0 1.2-6.3z" fill-rule="evenodd"/>
<path d="M411 243.2h1.3l.5 .3a.77 .77 0 0 1 0 .9 .77 .77 0 0 1-.9 .2h-.9zM410.1 242.4v5.3h.9v-2.3h.7l1.2 2.3h1.2l-1.4-2.3a1.52 1.52 0 0 0 1.2-1.9 1.52 1.52 0 0 0-1.9-1.1z" fill-rule="evenodd"/>
<path d="M413.2 245.6l.7-.7v1.1l-.2 .4z" fill-rule="evenodd"/>
<path d="M413.9 242.4v.5l-.1-.1z" fill-rule="evenodd"/>
<path d="M414.3 242.4v5.3h.9v-5.3z" fill-rule="evenodd"/>
<path d="M413.5 238l1.8 2.7a2.99 2.99 0 0 1 .2 2.3v-.9h-1.5a5.1 5.1 0 0 0-.5-4.1z" fill-rule="evenodd"/>
<path d="M416.5 242.8a3.3 3.3 0 0 1 3.9 .1l-.7 .7a1.94 1.94 0 0 0-2.6 .1 1.94 1.94 0 0 0-.2 2.6 1.94 1.94 0 0 0 2.6 .4l.1-1.3-1.1-.8h2v2.7a3.5 3.5 0 0 1-4.4-.5 2.91 2.91 0 0 1 .4-4z" fill-rule="evenodd"/>
</g>
<g fill="none" stroke="#000" stroke-width=".23">
<path d="M300.4 9.9h125M312.4 6.3v7.2M321.3 6.3v7.2M367.6 6.3v7.2M395 6.3v7.2M286.1 27.3a1.05 1.05 0 0 0-1.2 .1 1.05 1.05 0 0 0-.4 1v6l1.8 3 126.4 73M287.1 26.7l-1 .6M287.2 26.1l-2.2 1.2M289.6 21.4l27.7 16M289.6 21.4a1.05 1.05 0 0 0-1.7 .7l-.8 4.6a.69 .69 0 0 1-1 .6M291.4 20.4l27.6 15.9M291.4 20.4l-1.8 1"/>
<path d="M291.4 20.4l-.6-.3-.6 .1-1.8 1.1M317.3 37.4l1.7-1.1 1 1 .5 .9 .3 .8M317.3 37.4l1 .9 .5 .9 .2 .9M320.8 39l.7 5.5-1.8 1.1M320.8 39l-1.8 1.1M319 40.1l.7 5.5M319.7 45.6l.4 .9 .9 .9M321 47.4l2.9 1.7M321.5 44.5l.3 1 .7 .8 2.8 1.6M322.7 46.4l-1.7 1M325.2 48.4l-1.3 .7M327.6 43.3l27.7 16"/>
<path d="M327.6 43.3a1.07 1.07 0 0 0-1.7 .7l-.8 4.7a.73 .73 0 0 1-.4 .6 .73 .73 0 0 1-.8-.2M329.4 42.3l27.6 16M329.4 42.3l-1.8 1M329.4 42.3l-.6-.2h-.6l-1.8 1.1M355.3 59.3l1.7-1 1 .9 .5 .9 .3 .9M355.3 59.3l1 .9 .5 .9 .2 .9M357 62l.7 5.5M357.7 67.5l.6 1.2 .7 .7M358.8 61l.7 5.5-1.8 1M358.8 61l-1.8 1M359 69.4l2.9 1.7M359.5 66.5l.3 .9 .7 .8 2.8 1.6"/>
<path d="M360.7 68.4l-1.7 1M363.2 70.4l-1.3 .7M365.6 65.3a1.05 1.05 0 0 0-1.7 .7l-.8 4.6a.72 .72 0 0 1-.4 .6 .72 .72 0 0 1-.8-.1M365.6 65.3l27.7 15.9M367.4 64.2l-.6-.2-.6 .1-1.8 1.1M367.4 64.2l27.6 16M367.4 64.2l-1.8 1.1M397.3 78.4v13.1l-.3-.2M397.3 78.4l18.9 11M397.3 78.4l1.8-1 18.9 10.9-1.8 1.1M147.3 91.6h2.1M393.3 81.2l1.7-1 .7 .5 .6 .9 .5 1.3"/>
<path d="M393.3 81.2l1 1 .5 .9 .2 .8M395 83.9l.8 5.5M395.8 89.4l.5 1.3 .7 .6M396.8 82.9l-1.8 1M396.8 82.9l.5 3.9M397.3 88.5l-1.5 .9M397.3 91.1l-.3 .2M416.2 89.4v20M418 88.3v20.1l-1.8 1M38.8 117.9h3.7M52.4 110.2h3.7M90.9 102.9h2.2"/>
<path d="M106.2 113.9h2.2M141.2 102.9h3.8M147.3 113.9h3.7M195 102.9h3.7M204.6 110.2h3.7M318 118.9h2.5v28.3h-2.5zM414.4 108.4v1l-1.7 1M416.2 109.4l-3.5-2.1v3.1M24.2 136h3.7M44.6 139.7h3.7M111 125.1l.7 .1 .7 .4 .5 .5 .4 .7 1.2 6.7M111 125.2h-39.5l-.6 .1-.9 .7-.5 .9-1.3 7.1-.7 .7-1.2 .3-.7 .4-.5 .5-.4 .8v8l2.5 2.5h178.7v-3.8h5v-24.5h-26.7v16h-.9l-.6-.3-.5-.5-.2-.7"/>
<path d="M114.5 133.4l.4 1 .9 .5h4.6M164.7 125.1l.8 .1 .7 .4 .5 .5 .4 .7 1.1 6.7M164.7 125.2h-39.5l-1.2 .6-.7 .9-1.3 7.1-.6 .8-1 .3M222 133.5l-1.2-6.7-.8-1.1-1-.5h-40l-1.2 .5-.8 1-1.1 6.8-.3 .6-.4 .5-1 .3h-4.5l-1-.5-.5-.9M270.5 132.8h3.8M84.7 155.3h3.7M157.4 159.7h3.7M318 143.4h2.5M332.9 151.7h3.7M38.7 160.5h3.8M159.9 171.6h3.7M265.8 161h3.7"/>
</g>
<path d="M300.4 6.3h125v7.2h-125zM115.8 265.9h87.4v7.1h-87.4zM115.8 269.5h87.4M122.2 265.9v7.1M192.1 265.9v7.1" fill="none" stroke="#000" stroke-width=".34"/>
<g font-size="4.2">
<text x="169.5" y="5.4">IF IN DOUBT......PLEASE ASK!</text>
<text x="380.6" y="257.7">D</text>
<text x="169.4" y="277">IF IN DOUBT......PLEASE ASK!</text>
</g>
<g font-size="2.8">
<text x="18.1" y="4.7">11</text>
<text x="57.3" y="4.7">10</text>
<text x="97.3" y="4.7">9</text>
<text x="136.6" y="4.7">8</text>
<text x="254.4" y="4.7">5</text>
<text x="293.6" y="4.7">4</text>
<text x="332.9" y="4.7">3</text>
<text x="372.1" y="4.7">2</text>
<text x="411.4" y="4.7">1</text>
<text x="303" y="9.2">ITEM</text>
<text x="314" y="9.2">QTY</text>
<text x="334.8" y="9.2">DESCRIPTION</text>
<text x="374.2" y="9.2">MATERIAL</text>
<text x="398" y="9.2">CANRIG PART No.</text>
<text x="305.6" y="12.7">1</text>
<text x="316.1" y="12.7">1</text>
<text x="321.6" y="12.7">PLATE, 10 THK, 113 X 745</text>
<text x="373.7" y="12.7">A572 Gr. 50</text>
<text x="2.9" y="20.7">G</text>
<text x="426.7" y="20.7">G</text>
<text x="3.1" y="60.6">F</text>
<text x="427" y="60.6">F</text>
<text x="137.7" y="92.8">638</text>
<text x="143.8" y="92.8">25</text>
<text x="147.6" y="91.2">1</text>
<text x="147.6" y="94">8</text>
<text x="3" y="100.5">E</text>
<text x="426.9" y="100.5">E</text>
<text x="83" y="104">194</text>
<text x="89.1" y="104">7</text>
<text x="91.2" y="105.3">8</text>
<text x="91.2" y="102.4">5</text>
<text x="133.3" y="104">215</text>
<text x="139.4" y="104">8</text>
<text x="141.5" y="102.4">15</text>
<text x="141.5" y="105.3">32</text>
<text x="187" y="104">215</text>
<text x="193.1" y="104">8</text>
<text x="195.3" y="102.4">15</text>
<text x="195.3" y="105.3">32</text>
<text x="47.5" y="111.3">20</text>
<text x="52.7" y="112.6">16</text>
<text x="52.7" y="109.7">13</text>
<text x="106.6" y="113.4">5</text>
<text x="147.6" y="113.4">13</text>
<text x="199.7" y="111.3">25</text>
<text x="204.9" y="109.7">31</text>
<text x="204.9" y="112.6">32</text>
<text x="31.9" y="119">R10</text>
<text x="39.1" y="117.4">13</text>
<text x="95.6" y="115">2X 42</text>
<text x="104.4" y="115">1</text>
<text x="106.6" y="116.3">8</text>
<text x="136.1" y="115">6X R10</text>
<text x="147.6" y="116.3">32</text>
<text x="183.1" y="116.5">6X 80.5°</text>
<text x="39.1" y="120.3">32</text>
<text x="17.7" y="137.1">88</text>
<text x="22.3" y="137.1">3</text>
<text x="24.4" y="135.5">15</text>
<text x="262.6" y="134">113</text>
<text x="268.7" y="134">4</text>
<text x="270.8" y="135.3">16</text>
<text x="271.6" y="132.4">7</text>
<text x="2.9" y="140.4">D</text>
<text x="24.4" y="138.4">32</text>
<text x="33.9" y="140.8">4X 39</text>
<text x="42.7" y="140.8">1</text>
<text x="44.9" y="142.1">32</text>
<text x="44.9" y="139.2">17</text>
<text x="426.8" y="140.4">D</text>
<text x="85.7" y="154.9">9</text>
<text x="328" y="152.8">10</text>
<text x="333.2" y="151.2">13</text>
<text x="333.2" y="154.1">32</text>
<text x="33.1" y="161.6">10</text>
<text x="39" y="160">13</text>
<text x="44.9" y="161.6">x 45°</text>
<text x="75.1" y="156.5">6X R7</text>
<text x="85" y="157.8">32</text>
<text x="147.8" y="160.8">725</text>
<text x="153.9" y="160.8">28</text>
<text x="157.6" y="159.2">17</text>
<text x="266.1" y="160.5">19</text>
<text x="39" y="162.9">32</text>
<text x="157.6" y="162.1">32</text>
<text x="260.9" y="162.1">15</text>
<text x="266.1" y="163.4">32</text>
<text x="150.3" y="172.8">745</text>
<text x="156.4" y="172.8">29</text>
<text x="160.1" y="171.2">11</text>
<text x="160.1" y="174.1">32</text>
<text x="2.9" y="180.3">C</text>
<text x="426.8" y="180.3">C</text>
<text x="3" y="220.2">B</text>
<text x="426.9" y="220.2">B</text>
<text x="361.8" y="249.1">DO NOT SCALE</text>
<text x="365.7" y="251.9">DRAWING</text>
<text x="358.5" y="257.2">SHEET SIZE</text>
<text x="3" y="260.2">A</text>
<text x="364.9" y="262.7">MID FLOOR HANGER FRONT, PC4100</text>
<text x="426.9" y="260.2">A</text>
<text x="18.1" y="276.2">11</text>
<text x="57.3" y="276.2">10</text>
<text x="97.3" y="276.2">9</text>
<text x="136.6" y="276.2">8</text>
<text x="254.4" y="276.2">5</text>
<text x="293.6" y="276.2">4</text>
<text x="332.9" y="276.2">3</text>
<text x="372.1" y="276.2">2</text>
<text x="411.4" y="276.2">1</text>
</g>
<g font-size="2.5">
<text x="364.8" y="231.1">SHEET 1 OF 1</text>
<text x="306.8" y="244.7">MODELED</text>
<text x="322.5" y="242">INITIAL DESIGN</text>
<text x="322.5" y="244.7">ITC</text>
<text x="341.6" y="244.7">2017/12/13</text>
<text x="204.7" y="250.8">CONFIDENTIAL AND</text>
<text x="306.8" y="247.5">DRAWN</text>
<text x="306.8" y="250.3">CHECKED</text>
<text x="322.5" y="250.3">G.Young</text>
<text x="322.5" y="247.5">ITC</text>
<text x="341.4" y="250.3">2019-04-09</text>
<text x="341.6" y="247.5">2017/12/13</text>
<text x="203.7" y="255.7">USE, REPRODUCTION</text>
<text x="204.4" y="253.2">PROPRIETARY. THE</text>
<text x="306.8" y="253.1">APPROVED</text>
<text x="306.8" y="255.9">RELEASE DATE</text>
<text x="322.5" y="253.1">T.Burke</text>
<text x="341.4" y="255.9">2019-04-17</text>
<text x="341.6" y="253.1">2019/01/15</text>
<text x="204.7" y="263.1">WRITTEN CONSENT</text>
<text x="205.7" y="258.2">OR DISTRIBUTION</text>
<text x="206.5" y="260.6">WITHOUT PRIOR</text>
<text x="306.8" y="261.4">MODELED</text>
<text x="322.5" y="261.4">J.A.Flores</text>
<text x="325.8" y="258.6">REVISION</text>
<text x="341.4" y="261.4">2019-04-08</text>
<text x="204.5" y="265.6">IS PROHIBITED. ALL</text>
<text x="204.6" y="268.1">RIGHTS RESERVED.</text>
<text x="306.8" y="269.7">APPROVED</text>
<text x="306.8" y="267">CHECKED</text>
<text x="306.8" y="264.2">DRAWN</text>
<text x="322.5" y="269.7">T.Burke</text>
<text x="322.5" y="264.2">J.A.Flores</text>
<text x="322.5" y="267">G.Young</text>
<text x="341.4" y="264.2">2019-04-08</text>
<text x="341.4" y="267">2019-04-09</text>
<text x="341.4" y="269.7">2019-04-15</text>
<text x="356.3" y="269.7">EST. WEIGHT</text>
<text x="380.2" y="269.7">SCALE</text>
<text x="306.8" y="272.5">REVISION RELEASE DATE</text>
<text x="341.4" y="272.5">2019-04-17</text>
<text x="356.3" y="272.5">5 Kg (11 lbs)</text>
<text x="385.6" y="272.6">1:2</text>
<text x="391" y="271">DT34333</text>
<text x="421" y="271">A</text>
</g>
<text font-size="2.3" x="203.9" y="243.3">WELDING PROCEDURE AS PER CANRIG SPECIFICATION - ENG 704, UNLESS NOTED OTHERWISE</text>
<g font-size="2.1">
<text x="358" y="234.2">THIRD ANGLE PROJECTION</text>
<text x="415.4" y="271">REV</text>
</g>
<g font-size="1.8">
<text x="230.1" y="248.7">UNLESS OTHERWISE SPECIFIED</text>
<text x="118.4" y="268.4">A</text>
<text x="146.9" y="268.4">PRODUCTION RELEASE</text>
<text x="195.6" y="268.4">3280</text>
<text x="117.2" y="271.9">REV</text>
<text x="146.7" y="271.9">REVISION DESCRIPTION</text>
<text x="195.8" y="271.9">ECN</text>
</g>
<g font-size="1.7">
<text x="262.7" y="250.5">FABRICATING [IMPERIAL] FABRICATING [METRIC]</text>
<text x="263.9" y="248.3">TOLERANCE - UNLESS OTHERWISE SPECIFIED</text>
<text x="263.1" y="252.7">0 to 24&quot;</text>
<text x="263.1" y="254.8">24&quot; to 60&quot;</text>
<text x="263.1" y="256.8">60 to 120&quot;</text>
<text x="277.7" y="252.7">± 1/16&quot;</text>
<text x="277.7" y="254.8">± 1/8&quot;</text>
<text x="277.7" y="256.8">± 3/16&quot;</text>
<text x="285.1" y="256.8">1525 TO 3048</text>
<text x="285.1" y="254.8">610 TO 1525</text>
<text x="285.1" y="252.7">0 TO 610 mm</text>
<text x="298.8" y="254.8">± 3 mm</text>
<text x="298.8" y="252.7">± 1 mm</text>
<text x="298.8" y="256.8">± 5 mm</text>
<text x="262.6" y="262.9">MACHINING [IMPERIAL]</text>
<text x="263.1" y="258.8">120&quot; to 280&quot;</text>
<text x="263.1" y="260.7">280&quot; &amp; OVER</text>
<text x="277.7" y="260.7">± 1/2&quot;</text>
<text x="277.7" y="258.8">± 1/4&quot;</text>
<text x="285.1" y="262.8">MACHINING [METRIC]</text>
<text x="285.1" y="258.8">3048 TO 7112</text>
<text x="285.1" y="260.7">7112 &amp; OVER</text>
<text x="298.8" y="258.8">± 7 mm</text>
<text x="298.8" y="260.7">± 13 mm</text>
<text x="263.2" y="265.1">DECIMAL .x</text>
<text x="272" y="268.9">.xxx ± .005&quot;</text>
<text x="272" y="267">.xx</text>
<text x="276" y="265.1">± .030&quot;</text>
<text x="276" y="267">± .015&quot;</text>
<text x="285.1" y="265.1">DECIMAL</text>
<text x="294.7" y="265.1">x.</text>
<text x="294.7" y="268.9">x.xx ± .13 mm</text>
<text x="294.7" y="267">x.x</text>
<text x="298.8" y="267">± .40 mm</text>
<text x="298.8" y="265.1">± .8 mm</text>
<text x="263.2" y="270.9">ANGULAR</text>
<text x="274.5" y="270.9">MACHINING ± 1°</text>
<text x="290.3" y="270.9">FABRICATION ± 2°</text>
</g>
<g font-size="1.6">
<text x="227.7" y="251.1">INTERPRET DRAWING PER ASME Y14.5-1994</text>
<text x="227.7" y="252.6">INTERPRET CASTINGS AND FORGINGS</text>
<text x="227.7" y="254.2">PER ASME Y14.8-1996</text>
<text x="227.7" y="257.3">REMOVE SHARP CORNERS AND BURRS</text>
<text x="230.4" y="258.8">RUN OUT</text>
<text x="230.4" y="260.4">STRAIGHTNESS</text>
<text x="230.4" y="261.9">PERPENDICULARITY</text>
<text x="230.5" y="263.5">PARALLELISM</text>
<text x="247.9" y="258.6">.003</text>
<text x="247.9" y="260.2">.005 IN 5 INCHES</text>
<text x="247.9" y="261.7">.010 IN 5 INCHES</text>
<text x="247.9" y="263.3">.010 IN 5 INCHES</text>
<text x="227.7" y="268.9">MACHINED SURFACES</text>
<text x="230.5" y="265">FLATNESS</text>
<text x="247.2" y="266.7">125</text>
<text x="247.9" y="264.8">.010 or as Shown</text>
<text x="227.7" y="270.5">MIN. RADIUS UNLESS SHOWN = 0.03 MAX.</text>
</g>
</svg>
